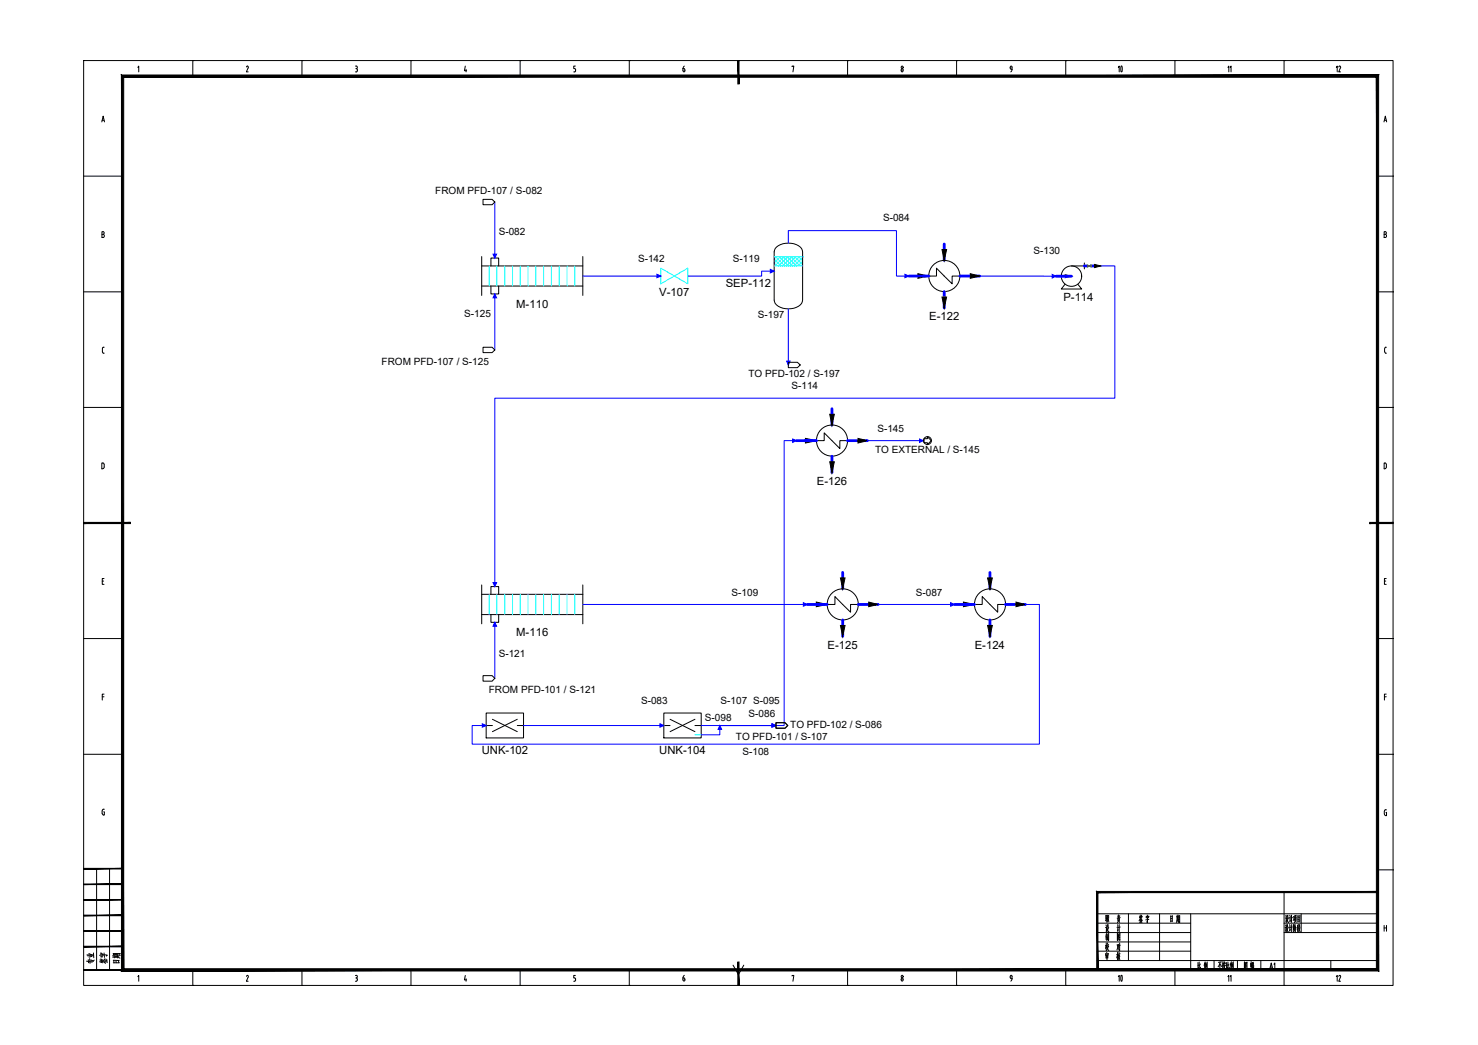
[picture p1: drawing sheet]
<svg xmlns="http://www.w3.org/2000/svg" width="420mm" height="297mm" viewBox="0 0 420 297" stroke-linecap="round" stroke-linejoin="round" font-family="sans-serif">
<g fill="none" stroke="#000" stroke-width=".28">
<path d="M23.8 17.2h372.2v262.9h-372.2zM39.2 19.2l.2-.4v1.6M54.8 17.2h.1M54.8 17.2v4.5M70.3 18.8l.3 .2v.3M70.3 18.8l-.2 .2M70.5 19.3l-.5 1.1h.6M85.8 17.2h.1M85.8 17.2v4.5M101 18.8h.3M101.2 19.5h.1M101.3 18.8l.2 .2v.3l-.2 .2 .3 .4"/>
<path d="M101.6 19.9v.2M116.8 17.2h.1M116.8 17.2v4.5M132.3 18.8l-.3 1.3h.7M132.5 19.7v.7M147.9 17.2h.1M147.9 17.2v4.5M163.4 19.5l.2 .4M163.6 18.8h-.5v.7h.3M163.6 19.9v.2M178.9 17.2h.1M178.9 17.2v4.5"/>
<path d="M194.5 18.8l-.3 .7M194.7 19.9l-.2-.4h-.4v.6M194.7 19.9v.2M209.9 17.2h.1M225.2 19v-.2h.5l-.3 1.6M240.9 17.2h.1M240.9 17.2v4.5M256.2 19.9l.3-.4 .2 .4M256.2 19.9v.2M256.7 19.9v.2M271.9 17.2h.1M271.9 17.2v4.5"/>
<path d="M287.2 19.1l.3-.3 .2 .3M287.2 19.2l.3 .5M287.7 19.2v.5h-.3M287.7 19.6l-.4 .8M303 17.2h.1M303 17.2v4.5M334 17.2h.1M334 17.2v4.5M365 17.2h.1M365 17.2v4.5M28.9 34.7l.4-1.7 .4 1.7M29 34.2h.6"/>
<path d="M101 20.4h.3M101.6 20.1l-.3 .3M163.1 20.4h.3M163.6 20.1l-.2 .3M194.2 20.1l.2 .3 .3-.3M256.2 20.1l.3 .3 .2-.3M393.4 34.7l.4-1.7 .4 1.7M393.6 34.2h.5M23.8 50.1h11.1M391.6 50.1h4.4M396 50.1h.1M29 65.9l.6 .1v.4l-.3 .2 .4 .5-.4 .4h-.3z"/>
<path d="M29 66.6h.3M393.5 66.6h.3M393.8 65.9h-.3v1.6h.3M393.8 65.9l.3 .3-.3 .4 .4 .5-.4 .4M23.8 83h11.1M29.1 100l.3 .4M29.6 98.7l-.5 .2v1.1M391.6 83h4.4M393.6 99.1v.9M393.6 100l.3 .4M393.9 98.7h.2M393.9 98.7l-.3 .4"/>
<path d="M396 83h.1M23.8 115.8h11.1M29.4 100.4h.2M391.6 115.8h4.4M393.9 100.4h.2M396 115.8h.1M29.2 131.6h-.3v1.7h.3M29.3 131.6l.3 .5v.9l-.3 .2M393.7 133.2l.4-.2v-.9l-.2-.4-.4-.1v1.7h.2M396 148.7h.1M29.1 165.2h.3M29.6 164.5h-.5v1.6h.5"/>
<path d="M393.6 165.2h.3M394.1 164.5h-.5v1.6h.5M23.8 181.5h11.1M29.1 198.1h.5M29.6 197.3h-.5v1.7M391.6 181.5h4.4M393.6 198.1h.5M394.1 197.3h-.5v1.7M396 181.5h.1M23.8 214.4h11.1M391.6 214.4h4.4M396 214.4h.1"/>
<path d="M29 230.5v.7M29.1 231.2l.3 .4M29.5 230.7h.2v1h-.3M29.7 230l-.5 .1-.1 .4M393.5 230.6v.8M393.9 230.2h.3M393.9 230.2l-.3 .4M394 230.9h.2v.9l-.5-.1-.1-.3M27.5 246.9v28.8M31.1 246.9v28.8M311.9 259.7h79.7M320.8 259.7v13.3"/>
<path d="M329.6 259.7v13.3M338.5 259.7v16M365 253.6v26.5M369.9 259.7v5.4M391.6 247.3h4.4M396 247.3h.1M39.2 277.6l.2-.3v1.6M54.8 275.7v4.4M70.3 277.2l.3 .2v.4M70.3 277.3l-.2 .2M70.5 277.8l-.5 1.1h.6M85.8 275.7v4.4"/>
<path d="M101 277.3h.3M101 278.9h.3M101.2 278h.1M101.3 277.2l.3 .4-.3 .3M101.3 278l.3 .3-.3 .6M116.8 275.7v4.4M132.3 277.3l-.3 1.2h.7M132.5 278.2v.7M147.9 275.7v4.4M163.1 278.9h.3M163.4 278l.2 .3M163.6 277.3h-.5v.7h.3"/>
<path d="M163.6 278.4v.1M163.6 278.5l-.2 .4M178.9 275.7v4.4M194.5 277.2l-.3 .8M194.7 278.5l-.1 .3h-.3l-.2-.8 .5 .1 .1 .4M208.4 274.3l1.5 2.7 1.5-2.7M225.2 277.4v-.1h.5l-.3 1.6M240.9 275.7v4.4M256.7 278.4v.1M256.7 278.3l-.1-.3a.36 .36 0 0 0-.4 .4 .36 .36 0 0 0 .5 .3v-.2M271.9 275.7v4.4M287.4 278.2h.3"/>
<path d="M287.7 277.6v.5M287.7 278.1l-.4 .8M287.7 277.6l-.1-.3a.46 .46 0 0 0-.4 .4 .46 .46 0 0 0 .3 .5M303 275.7v4.4M311.9 273h79.7M311.9 262.4h26.6M311.9 265.1h26.6M311.9 267.7h26.6M311.9 270.4h26.6M324.1 261.6v.4M324.2 260.1l-.3 .8M324.2 260.5v.4"/>
<path d="M324.3 261.6v.3M324.3 260.8l.5 .8M324.3 260.8l-.5 .9M324.3 260.5h-.3M324.4 261.3l-.3 .1M324.5 260.1l-.1 .7M324.5 260.5l.1 .4M324.5 261.6l-.1 .5M324.7 262.1l-.7 .1M324.8 260.5h-.4M325.9 260.4l-.1 .5M326.1 260.1l.1 .3"/>
<path d="M326.2 261.1v1.2l-.2-.3M326.4 260.8l-.5 .1M326.4 260.7l-.2 .5M326.6 260.4l-.1 .4M326.6 260.5h-.7M326.6 261.4l-.9 .1M332.8 260.3v1.7M333.1 261.1h-.3M333.2 261.8l-.4 .1M333.3 260.4l-.5 .1M333.3 260.3l-.1 1.7M334 275.7v4.4"/>
<path d="M334.6 260.1v1.4M334.6 261.6l-.2 .6M334.8 261.6l.1 .4M334.8 260.8h-.2M334.8 261.1l-.2 .1M334.9 260.1l-.1 1.3M335 260.5l-.5 .1M335 261.4l-.5 .2M335.1 260.3v1.1M335.3 261.3l-.2 .1-.1 .8M335.3 260.8h-.2M335.4 260.3v1.9l-.2-.1"/>
<path d="M335.4 260.3l-.3 .1M340.6 273.6v1.7M340.8 275l-.3 .4M340.8 274.3l-.2 .1M340.9 273.5v1.7l.2 .2h.2v-.5M341.2 274l-.3 .6M342.5 273.8v1.7M342.6 273.4l-.3 1M342.6 274.5l.1 .2M342.7 273.8l-.2 .9M342.8 274.1l-.1 .1M342.9 274.1l-.3 1.2"/>
<path d="M342.9 273.7l-.3 .1M343 273.9v1M343.2 273.4v2.1l-.2-.3M345.1 273v2.7M346.8 273.9v1.5M346.9 273.5l-.6 1.3M346.9 274.1l.3 .6M347.2 273.4l-.8 .1M347.6 273.3v2.2l-.1-.3M347.7 274.3l-.3 .4M347.8 274h-.4M347.8 273.7v.4"/>
<path d="M348 274l-.1 .9 .4 .5M348 273.3l.1 .4M348.2 274.5l-.4 1M348.3 273.8h-.5M348.3 273.7l-.1 .4M348.4 274.4l-.6 .2M348.7 273.6v1.6M349 274.3l-.3 .1M349.1 273.5v1.7l.1 .2h.2v-.5M349.4 274l-.3 .6M349.9 273.8v1.7M350 273.4l-.3 1"/>
<path d="M350.1 274.4l.1 .3M350.2 273.8l-.2 .9M350.3 274.1l-.2 .1M350.3 274.1l-.3 1.2M350.4 273.7l-.4 .1M350.4 273.9v1M350.6 273.4v2.1l-.2-.3M351.8 273v2.7M353.8 275.4v-1.9v2M353.8 275.3l.7 .1M354 274.1l.4 .5M354 274.9l.2 .3"/>
<path d="M354.1 274.6l.1 .3M354.1 273.8l-.2 .5M354.3 274h-.2M354.3 273.8l-.5 1M354.5 273.5v1.9M354.5 273.6l-.7 .1M355.5 273.8v1M355.7 273.3v2.2M355.8 274h-.3M355.8 273.9v.9l-.1-.2M355.9 274.5v1M356 273.8v.6"/>
<path d="M356 273.9l.3-.1v.5M356.1 274.6v.8M356.3 274.3h-.3M356.3 274.9l-.3 .1M356.3 275.4h-.4M356.3 273.5l-.4 .1M356.4 274.5l-.5 .1M356.4 274.4l-.1 1M365 262.4h26.6M365 265.1h26.6M365.4 262.9l.2 .4M365.5 260.3l.2 .3"/>
<path d="M365.5 263.6h-.2M365.5 263.5v1M365.6 260.9l-.2 .1M365.6 260.8v1.1M365.7 264.2l-.3 .5M365.7 261.6l-.2 .4M365.8 262.8l-.1 1M365.8 264l.5 .9M365.8 261.4l.5 .8M365.9 260.2l-.2 1M366 262.8l.1 .8h.2M366 262.9l-.2 .1"/>
<path d="M366.1 260.2v.6l.2 .1M366.1 260.3h-.2M366.1 263.8h-.4M366.1 263.7l-.5 1.2M366.1 261.1l-.3 .1M366.2 261.1l-.5 1.1M366.6 262.8l.1 .4M366.6 260.2l.2 .3M366.7 263.5l-.2 .1M366.7 263.4l-.1 1.2M366.7 260.8l-.2 .1M366.7 260.8v1.1"/>
<path d="M366.8 264.2l-.2 .5M366.8 261.5l-.1 .5M367.1 262.8v2.1M367.1 260.1v2.1M367.4 263.5l-.6 .1M367.4 260.8l-.5 .1M367.7 263l.1-.1v1.3l-.1-.2M367.7 262.8v2M367.8 260.6v.9M367.9 260.5l-.2 .1M368 263.6l-.2 1.3M368 261.3l-.4 .3"/>
<path d="M368.1 260.6v1.1M368.1 263l.3 .8h.1M368.2 262.7l-.3 1M368.2 260.9l-.3 1.4M368.2 260.3v.4M368.2 261.7l.3 .5M368.2 263.6v1.3M368.5 260.7h-.4M368.5 260.6v1.1M368.5 260.2l-.5 .1M368.9 263v1.8M369 260.2v1.9"/>
<path d="M369 263.7h-.1M369 263.3l-.1 .1M369.1 264l-.4 .2M369.1 262.8l-.2 .3M369.2 264l.4 .8M369.3 262.8l-.1 1M369.3 263l.1-.1v.6M369.4 263.5l.2 .1M369.4 261.3l-.4 .1M369.4 260.8l-.4 .1M369.5 263.8l-.3 .1M369.5 263.8l-.5 1.1"/>
<path d="M369.5 261.8l-.5 .1M369.6 260.3l-.6 .1M369.6 260.3l-.1 1.8M378.3 273v2.7M393.5 263v1.7M393.5 263.8h.7M394.2 263v1.7M54.8 280.1h.1M85.8 280.1h.1M116.8 280.1h.1M147.9 280.1h.1M178.9 280.1h.1"/>
<path d="M209.9 280.1h.1M240.9 280.1h.1M271.9 280.1h.1M303 280.1h.1M334 280.1h.1M365 280.1h.1"/>
<circle cx="256.4" cy="19.1" r=".32"/>
<circle cx="256.4" cy="277.6" r=".32"/>
</g>
<g fill="#000" stroke="#000" stroke-width=".28">
<path d="M209.7 17.2l.4 6.7v-6.7zM209.7 17.2l.4 6.7h-.4z"/>
<path d="M34.5 21.3l.7 254.1v-253.4zM34.5 21.3l.7 254.1-.7 .6zM35.2 275.4l-.7 .6 356.8-.6zM34.5 276l356.8-.6 .6 .6zM391.3 22v253.4l.6 .6zM391.3 22l.6-.7v254.7zM35.2 22h356.1l.6-.7zM34.5 21.3h357.4l-356.7 .7z"/>
<path d="M23.8 148.5v.3l13.3-.3zM23.8 148.8l13.3-.3v.3z"/>
<path d="M389.4 148.8h6.6v-.3zM389.4 148.5h6.6l-6.6 .3z"/>
<path d="M23.8 255.8h11.1v-.1zM23.8 255.7h11.1l-11.1 .1z"/>
<path d="M23.8 251.4h11.1v-.1zM23.8 251.3h11.1l-11.1 .1z"/>
<path d="M23.8 247h11.1v-.2zM23.8 246.8h11.1l-11.1 .2z"/>
<path d="M312.1 253.7h79.5v-.3zM311.8 253.4h79.8l-79.5 .3zM311.8 253.4l.3 22.3v-22zM311.8 253.4l.3 22.3h-.3z"/>
<path d="M23.8 275.8h11.1v-.2zM23.8 275.6h11.1l-11.1 .2z"/>
<path d="M23.8 269.1h11.1v-.1zM23.8 269h11.1l-11.1 .1z"/>
<path d="M23.8 264.7h11.1v-.2zM23.8 264.5h11.1l-11.1 .2z"/>
<path d="M23.8 260.3h11.1v-.2zM23.8 260.1h11.1l-11.1 .2z"/>
<path d="M209.7 273.5v6.6h.4zM209.7 273.5h.4v6.6z"/>
</g>
<g fill="none" stroke="#00f" stroke-width=".8">
<path d="M258.4 78.5h5.6M268.4 69.4v4.6M272.9 78.5h5.6M300.2 78.5h4.4M308.3 75.6h.8M310.2 75.6h1M268.4 82.9v4.6M236.5 116.2v4.6M226.4 125.3h5.7M236.5 129.7v4.7M240.9 125.3h5.7M229.5 171.8h5.6"/>
<path d="M239.6 162.7v4.7M239.6 176.2v4.7M244 171.8h5.6M271.3 171.8h5.7M281.4 162.7v4.7M281.4 176.2v4.7M285.8 171.8h5.7"/>
</g>
<g fill="#000" stroke="#000" stroke-width=".28">
<path d="M260.9 77.8l3.1 .7-3.1 .6zM267.8 70.9h1.3l-.7 3.1zM275.8 77.8l2.7 .7-2.7 .6zM302.8 78.1l1.8 .4-1.8 .4zM311.2 75.2l1.8 .4-1.8 .5zM267.8 84.4h1.3l-.7 3.1zM229 124.6l3.1 .7-3.1 .6zM235.9 117.8h1.3l-.7 3zM235.9 131.3h1.3l-.7 3.1zM243.9 124.6l2.7 .7-2.7 .6zM232.1 171.1l3 .7-3 .7zM238.9 164.3h1.3l-.6 3.1z"/>
<path d="M247 171.1l2.6 .7-2.6 .7zM273.9 171.1l3.1 .7-3.1 .7zM280.7 164.3h1.4l-.7 3.1zM288.8 171.1l2.7 .7-2.7 .7zM238.9 177.8h1.3l-.6 3.1zM280.7 177.8h1.4l-.7 3.1z"/>
</g>
<g fill="none" stroke="#000" stroke-width=".28">
<path d="M136.9 72.9v11.1M136.9 75.6h28.8M139.6 75.6v-2.3h2.2v2.3M165.7 72.9v11.1M220.8 70.2a5.5 5.5 0 0 1 7.1 .4l.3 1v13.7a3.5 3.5 0 0 1-4.1 2.5 3.5 3.5 0 0 1-4-2.5v-13.7l.3-1zM264 78.5h2.2v-2.3l4.5 4.5v-2.2h2.2M304.6 75.6h3.7M308.3 74.7v1.7M136.9 81.3h28.8M139.6 81.3v2.3h2.2v-2.3M302.8 80.8l-1.1 1.4h5.8l-1.1-1.4M232.1 125.3h2.2v-2.3l4.4 4.5v-2.2h2.2"/>
<path d="M136.9 174.7h28.8M136.9 166.3v11M136.9 168.9h28.8M139.6 168.9v-2.2h2.2v2.2M139.6 174.7v2.2h2.2v-2.2M165.7 166.3v11M235.1 171.8h2.2v-2.2l4.5 4.4v-2.2h2.2M277 171.8h2.2v-2.2l4.4 4.4v-2.2h2.2"/>
<circle cx="268.4" cy="78.5" r="4.4"/>
<circle cx="304.6" cy="78.5" r="2.9"/>
<circle cx="236.5" cy="125.2" r="4.4"/>
<circle cx="239.6" cy="171.8" r="4.4"/>
<circle cx="281.4" cy="171.8" r="4.4"/>
</g>
<g fill="none" stroke="#0ff" stroke-width=".28">
<path d="M139.1 75.6v5.7M141.3 75.6v5.7M143.5 75.6v5.7M145.7 75.6v5.7M147.9 75.6v5.7M150.1 75.6v5.7M152.3 75.6v5.7M154.5 75.6v5.7M156.7 75.6v5.7M158.9 75.6v5.7M161.2 75.6v5.7M163.4 75.6v5.7"/>
<path d="M220.1 74.8l.8 .8M220.1 73.7l1.9 1.9M220.1 73h8.1M220.1 75.6h8.1M220.5 73l2.6 2.6M220.7 73l-.6 .6M221.6 73l2.6 2.6M221.8 73l-1.7 1.7M222.7 73l2.6 2.6M222.9 73l-2.7 2.6M223.8 73l2.6 2.6M224 73l-2.7 2.6"/>
<path d="M224.9 73l2.5 2.6M225.1 73l-2.7 2.6M226 73l2.2 2.2M226.2 73l-2.7 2.6M227.1 73l1.1 1.1M227.2 73l-2.6 2.6M228.2 73h.1M228.2 73.2l-2.5 2.4M228.2 74.3l-1.3 1.3M228.2 75.4l-.2 .2M139.1 168.9v5.8M141.3 168.9v5.8"/>
<path d="M143.5 168.9v5.8M145.7 168.9v5.8M147.9 168.9v5.8M150.1 168.9v5.8M152.3 168.9v5.8M154.5 168.9v5.8M156.7 168.9v5.8M158.9 168.9v5.8M161.2 168.9v5.8M163.4 168.9v5.8"/>
</g>
<!-- layer: equipment_outline -->
<path d="M138.2 202.7h10.6v7h-10.6zM188.7 202.7h10.6v7h-10.6z" fill="none" stroke="#000" stroke-width=".28"/>
<!-- layer: internal_symbol -->
<path d="M140 204.5l7.1 3.5M147.1 204.5l-7.1 3.5M190.5 204.5l7.1 3.5M197.6 204.5l-7.1 3.5" fill="none" stroke="#000" stroke-width=".28"/>
<!-- layer: process_line -->
<path d="M138.2 206.2h1.8M147.1 206.2h1.7M188.7 206.2h1.8M197.6 206.2h1.7" fill="none" stroke="#000" stroke-width=".28"/>
<!-- layer: EQUIPMENT -->
<path d="M187.9 76.2l7.6 4.5v-4.5l-7.6 4.5zM197.6 208.9h1.7" fill="none" stroke="#0ff" stroke-width=".28"/>
<path d="M309.1 75.3v.6l1.1-.6v.6zM309.7 75.6h.1" fill="none" stroke="#0f0" stroke-width=".28"/>
<!-- layer: STREAM -->
<g fill="none" stroke="#00f" stroke-width=".28">
<path d="M140.7 57.4v15.9M165.7 78.5h22.2M220.1 77.1h-3.6v1.4h-21M224.1 69.1v-3.5h30.7v12.9h3.6M278.5 78.5h21.7M313 75.6h3.9v37.6h-176.2v53.5M140.7 83.6v15.9M224.1 87.8v15.9M226.4 125.3h-3.5v80.9h-23.6M246.6 125.3h15.9M140.7 176.9v15.9M165.7 171.8h63.8"/>
<path d="M249.6 171.8h21.7M291.5 171.8h4v39.7h-161.3v-5.3h4M148.8 206.2h39.9M220.6 206.2h-16v2.7h-5.3"/>
</g>
<!-- layer: STREAM_ARROW -->
<g fill="#00f" stroke="#00f" stroke-width=".28">
<path d="M140.2 72.2h1l-.5 1.1z"/>
<path d="M187.6 205.7l1.1 .5-1.1 .5z"/>
<path d="M257.2 78l1.2 .5-1.2 .4z"/>
<path d="M219.4 205.7l1.2 .5-1.2 .5z"/>
<path d="M270.2 171.3l1.1 .5-1.1 .5z"/>
<path d="M225.3 124.8l1.1 .5-1.1 .5z"/>
<path d="M204.6 206.2l.5 1.1h-1z"/>
<path d="M137.1 205.7l1.1 .5-1.1 .5z"/>
<path d="M228.4 171.3l1.1 .5-1.1 .5z"/>
<path d="M140.2 165.6h1l-.5 1.1z"/>
<path d="M219 76.6l1.1 .5-1.1 .5z"/>
<path d="M140.7 176.9l.5 1.1h-1z"/>
<path d="M140.7 83.6l.5 1.1h-1z"/>
<path d="M299.1 78l1.1 .5-1.1 .5z"/>
<path d="M186.8 78l1.1 .5-1.1 .4z"/>
<path d="M261.4 124.8l1.1 .5-1.1 .5z"/>
<path d="M223.6 102.6h1l-.5 1.1z"/>
</g>
<!-- layer: CONNECTOR -->
<g fill="none" stroke="#000" stroke-width=".28">
<path d="M137.3 56.7h2.6l.8 .7-.8 .8h-2.6zM137.3 98.7h2.6l.8 .8-.8 .7h-2.6zM224.1 103h2.6l.8 .7-.8 .8h-2.6zM262.7 124.7h.9v-.6l1.1 1.2-1.1 1.1v-.6h-.9zM137.3 192.1h2.6l.8 .7-.8 .8h-2.6zM220.6 205.4h2.6l.7 .8-.7 .8h-2.6z"/>
<circle cx="263.7" cy="125.2" r="1.12"/>
</g>
<text font-size="6.6" x="315.7" y="280.8">10</text>
<text font-size="6.2" x="315.7" y="22.2">10</text>
<g font-size="5.3">
<text x="312.9" y="263.5">职 责</text>
<text x="313.3" y="268.5">制 图</text>
<text x="27.5" y="275.2" transform="rotate(-90 27.5 275.2)">专业</text>
<text x="31.4" y="275.2" transform="rotate(-90 31.4 275.2)">签字</text>
<text x="34.9" y="274.8" transform="rotate(-90 34.9 274.8)">日期</text>
<text x="312.9" y="271.3">校 对</text>
</g>
<g font-size="4.4">
<text x="378.5" y="21.5">12</text>
<text x="363.4" y="276.6" transform="rotate(-90 363.4 276.6)">A1</text>
<text x="382.1" y="280.1" transform="rotate(-90 382.1 280.1)">12</text>
</g>
<g font-size="4">
<text x="351" y="21.5" transform="rotate(-90 351 21.5)">11</text>
<text x="351" y="280.1" transform="rotate(-90 351 280.1)">11</text>
</g>
<g font-size="3.2">
<text x="206.3" y="81.6">SEP-112</text>
<text x="146.8" y="87.5">M-110</text>
<text x="187.4" y="84.2">V-107</text>
<text x="302.3" y="85.7">P-114</text>
<text x="264.1" y="91">E-122</text>
<text x="232.2" y="137.9">E-126</text>
<text x="146.8" y="180.9">M-116</text>
<text x="235.3" y="184.4">E-125</text>
<text x="277.1" y="184.4">E-124</text>
<text x="136.9" y="214.3">UNK-102</text>
<text x="187.4" y="214.3">UNK-104</text>
</g>
<g font-size="2.8">
<text x="123.7" y="55.2">FROM PFD-107 / S-082</text>
<text x="251" y="62.9">S-084</text>
<text x="141.8" y="66.7">S-082</text>
<text x="181.4" y="74.5">S-142</text>
<text x="208.4" y="74.5">S-119</text>
<text x="293.8" y="72.3">S-130</text>
<text x="132" y="90.2">S-125</text>
<text x="215.4" y="90.5">S-197</text>
<text x="108.5" y="103.7">FROM PFD-107 / S-125</text>
<text x="212.8" y="107.3">TO PFD-102 / S-197</text>
<text x="225" y="110.6">S-114</text>
<text x="249.4" y="122.8">S-145</text>
<text x="248.8" y="128.8">TO EXTERNAL / S-145</text>
<text x="208" y="169.4">S-109</text>
<text x="260.3" y="169.4">S-087</text>
<text x="141.8" y="186.6">S-121</text>
<text x="139" y="197.1">FROM PFD-101 / S-121</text>
<text x="182.2" y="200">S-083</text>
<text x="204.8" y="200">S-107 S-095</text>
<text x="212.8" y="203.8">S-086</text>
<text x="200.4" y="204.9">S-098</text>
<text x="224.6" y="207">TO PFD-102 / S-086</text>
<text x="209.2" y="210.5">TO PFD-101 / S-107</text>
<text x="211.1" y="214.7">S-108</text>
</g>
</svg>
